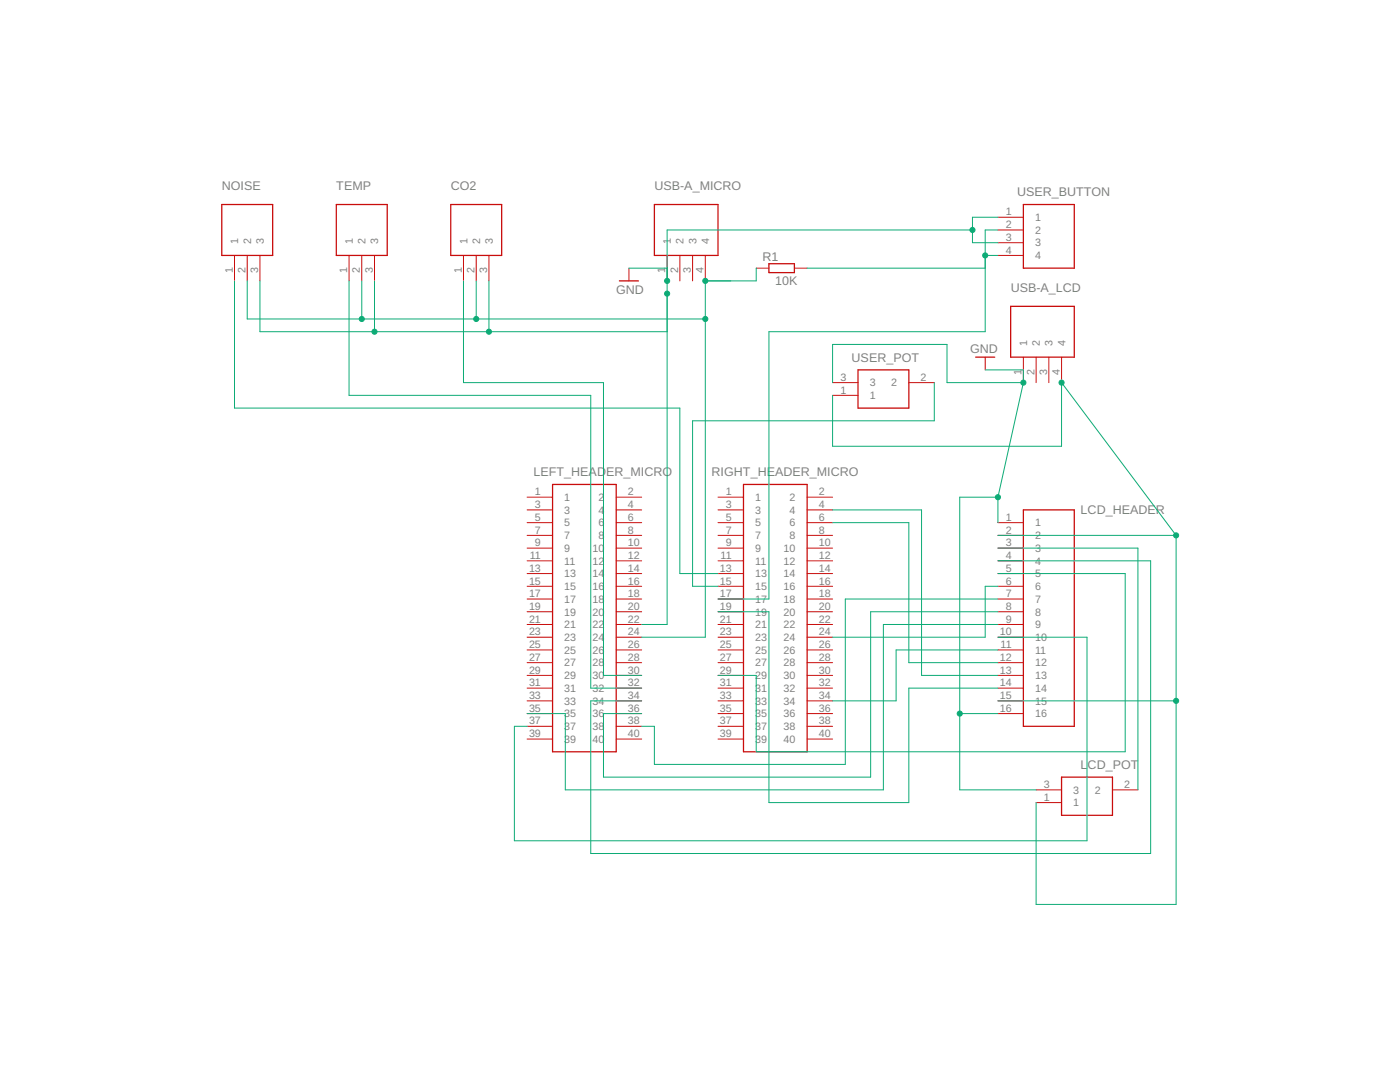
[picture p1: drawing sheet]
<svg xmlns="http://www.w3.org/2000/svg" width="279mm" height="216mm" viewBox="0 0 279 216" stroke-linecap="round" stroke-linejoin="round" font-family="sans-serif">
<g fill="none" stroke="#c90d0c" stroke-width=".25">
<path d="M44.3 40.8h10.1v10.2h-10.1zM67.1 40.8h10.2v10.2h-10.2zM90 40.8h10.1v10.2h-10.1zM123.6 56h3.8M130.6 40.8h12.7v10.2h-12.7zM153.5 52.6h5v1.8h-5zM204.2 40.8h10.2v12.7h-10.2zM171.2 73.8h10.2v7.6h-10.2zM194.7 71.3h3.8M201.7 61.1h12.7v10.2h-12.7zM110.3 96.7h12.7v53.3h-12.7zM148.4 96.7h12.7v53.3h-12.7z"/>
<path d="M204.2 101.7h10.2v43.2h-10.2zM211.9 155.1h10.1v7.6h-10.1z"/>
</g>
<g fill="none" stroke="#c90d0c" stroke-width=".2">
<path d="M46.8 51v5M49.3 51v5M51.9 51v5M69.7 51v5M72.2 51v5M74.7 51v5M92.5 51v5M95 51v5M97.6 51v5M125.5 53.5v2.5M133.1 51v5M135.7 51v5"/>
<path d="M138.2 51v5M140.8 51v5M150.9 53.5h2.6M158.5 53.5h2.6M199.2 43.3h5M199.2 45.9h5M199.2 48.4h5M199.2 51h5M166.2 78.9h5M166.2 76.3h5M181.4 76.3h5.1M196.6 71.3v2.5"/>
<path d="M204.2 71.3v5M206.8 71.3v5M209.3 71.3v5M211.9 71.3v5M105.2 99.2h5.1M123 99.2h5.1M143.3 99.2h5.1M161.1 99.2h5.1M105.2 101.7h5.1M105.2 104.3h5.1M105.2 106.8h5.1M105.2 109.4h5.1"/>
<path d="M105.2 111.9h5.1M105.2 114.4h5.1M105.2 117h5.1M105.2 119.5h5.1M123 101.7h5.1M123 104.3h5.1M123 106.8h5.1M123 109.4h5.1M123 111.9h5.1M123 114.4h5.1M123 117h5.1M123 119.5h5.1"/>
<path d="M143.3 101.7h5.1M143.3 104.3h5.1M143.3 106.8h5.1M143.3 109.4h5.1M143.3 111.9h5.1M143.3 114.4h5.1M143.3 117h5.1M143.3 119.5h5.1M161.1 101.7h5.1M161.1 104.3h5.1M161.1 106.8h5.1M161.1 109.4h5.1"/>
<path d="M161.1 111.9h5.1M161.1 114.4h5.1M161.1 117h5.1M161.1 119.5h5.1M199.2 104.3h5M199.2 106.8h5M199.2 109.4h5M199.2 111.9h5M199.2 114.4h5M199.2 117h5M199.2 119.5h5M105.2 122.1h5.1"/>
<path d="M105.2 124.6h5.1M105.2 127.1h5.1M105.2 129.7h5.1M105.2 132.2h5.1M105.2 134.8h5.1M105.2 137.3h5.1M105.2 139.8h5.1M123 122.1h5.1M123 124.6h5.1M123 127.1h5.1M123 129.7h5.1M123 132.2h5.1"/>
<path d="M123 134.8h5.1M123 137.3h5.1M123 139.8h5.1M143.3 122.1h5.1M143.3 124.6h5.1M143.3 127.1h5.1M143.3 129.7h5.1M143.3 132.2h5.1M143.3 134.8h5.1M143.3 137.3h5.1M143.3 139.8h5.1M161.1 122.1h5.1"/>
<path d="M161.1 124.6h5.1M161.1 127.1h5.1M161.1 129.7h5.1M161.1 132.2h5.1M161.1 134.8h5.1M161.1 137.3h5.1M161.1 139.8h5.1M199.2 122.1h5M199.2 124.6h5M199.2 127.1h5M199.2 129.7h5M199.2 132.2h5"/>
<path d="M199.2 134.8h5M199.2 137.3h5M199.2 139.8h5M105.2 142.4h5.1M105.2 144.9h5.1M105.2 147.5h5.1M123 142.4h5.1M123 144.9h5.1M123 147.5h5.1M143.3 142.4h5.1M143.3 144.9h5.1M143.3 147.5h5.1"/>
<path d="M161.1 142.4h5.1M161.1 144.9h5.1M161.1 147.5h5.1M199.2 142.4h5M206.8 157.6h5.1M222 157.6h5.1M206.8 160.1h5.1"/>
</g>
<g fill="none" stroke="#0dab76" stroke-width=".2">
<path d="M46.8 56v25.4h88.9v33h7.6M49.3 56v7.6h91.5M51.9 56v10.2h81.2M69.7 56v22.9h48.2v58.4h10.2M72.2 56v7.6M74.7 56v10.2M92.5 56v20.3h27.9v58.5h7.7M95 56v7.6M97.6 56v10.2M125.5 53.5h7.6M150.9 53.5v2.5h-10.1v71.1h-12.7M161.1 53.5h35.5"/>
<path d="M194.1 45.9h-61v78.7h-5M196.6 51h2.6M199.2 45.9h-2.6v20.3h-43.1v53.3h-10.2M199.2 43.3h-5.1v5.1h5.1M166.2 76.3v-7.6h22.8v7.6h15.2M166.2 78.9v10.1h45.7v-12.7l22.8 30.5M186.5 76.3v7.7h-48.3v33h5.1M196.6 73.8h7.6v2.5M204.2 76.3l-5 22.9M199.2 99.2h-7.7v58.4h15.3M199.2 99.2v5.1M166.2 104.3h15.2v27.9h17.8"/>
<path d="M166.2 101.7h17.7v33.1h15.3M199.2 114.4h25.4v35.6h-73.7v-15.2h-7.6M199.2 111.9h30.4v58.4h-111.7v-30.5h10.2M199.2 117h-2.6v10.1h-30.4M199.2 119.5h-30.5v33h-38.1v-7.6h-2.5M199.2 106.8h35.5M199.2 109.4h27.9v48.2M234.7 106.8v73.7h-27.9v-20.4M143.3 122.1h10.2v38h27.9v-22.8h17.8M199.2 122.1h-25.4v33h-53.4v-12.7h7.7M199.2 129.7h-20.4v10.1h-12.6M199.2 139.8h35.5"/>
<path d="M199.2 127.1h17.7v40.7h-114.2v-22.9h2.5M199.2 124.6h-22.9v33h-63.5v-15.2h-7.6M191.5 142.4h7.7"/>
</g>
<g fill="#0dab76" stroke="#0dab76" stroke-width=".2">
<circle cx="234.7" cy="106.8" r=".51"/>
<circle cx="234.7" cy="139.8" r=".51"/>
<circle cx="211.9" cy="76.3" r=".51"/>
<circle cx="199.2" cy="99.2" r=".51"/>
<circle cx="191.5" cy="142.4" r=".51"/>
<circle cx="204.2" cy="76.3" r=".51"/>
<circle cx="74.7" cy="66.2" r=".51"/>
<circle cx="97.6" cy="66.2" r=".51"/>
<circle cx="133.1" cy="58.6" r=".51"/>
<circle cx="194.1" cy="45.9" r=".51"/>
<circle cx="133.1" cy="56" r=".51"/>
<circle cx="72.2" cy="63.6" r=".51"/>
<circle cx="95" cy="63.6" r=".51"/>
<circle cx="140.8" cy="56" r=".51"/>
<circle cx="140.8" cy="63.6" r=".51"/>
<circle cx="196.6" cy="51" r=".51"/>
</g>
<g font-size="2.5" fill="#808080">
<text x="44.3" y="37.9">NOISE</text>
<text x="67.1" y="37.9">TEMP</text>
<text x="90" y="37.9">CO2</text>
<text x="130.6" y="37.9">USB-A_MICRO</text>
<text x="203" y="39.2">USER_BUTTON</text>
<text x="152.2" y="52">R1</text>
<text x="123" y="58.6">GND</text>
<text x="154.7" y="56.8">10K</text>
<text x="201.7" y="58.2">USB-A_LCD</text>
<text x="193.6" y="70.5">GND</text>
<text x="170" y="72.2">USER_POT</text>
<text x="106.5" y="95">LEFT_HEAD</text>
<text x="121" y="95">ER_MICRO</text>
<text x="142" y="95">RIGHT_HEADER_MICRO</text>
<text x="215.7" y="102.6">LCD_HEADER</text>
<text x="215.7" y="153.4">L</text>
<text x="217.1" y="153.4">CD_POT</text>
</g>
<g font-size="2.1" fill="#808080">
<text x="200.7" y="43">1</text>
<text x="200.7" y="45.5">2</text>
<text x="206.6" y="44.1">1</text>
<text x="206.6" y="46.6">2</text>
<text x="47.6" y="48.6" transform="rotate(-90 47.6 48.6)">1</text>
<text x="50.1" y="48.6" transform="rotate(-90 50.1 48.6)">2</text>
<text x="52.6" y="48.6" transform="rotate(-90 52.6 48.6)">3</text>
<text x="70.4" y="48.6" transform="rotate(-90 70.4 48.6)">1</text>
<text x="73" y="48.6" transform="rotate(-90 73 48.6)">2</text>
<text x="75.5" y="48.6" transform="rotate(-90 75.5 48.6)">3</text>
<text x="93.3" y="48.6" transform="rotate(-90 93.3 48.6)">1</text>
<text x="95.8" y="48.6" transform="rotate(-90 95.8 48.6)">2</text>
<text x="98.3" y="48.6" transform="rotate(-90 98.3 48.6)">3</text>
<text x="133.9" y="48.6" transform="rotate(-90 133.9 48.6)">1</text>
<text x="136.4" y="48.6" transform="rotate(-90 136.4 48.6)">2</text>
<text x="139" y="48.6" transform="rotate(-90 139 48.6)">3</text>
<text x="141.5" y="48.6" transform="rotate(-90 141.5 48.6)">4</text>
<text x="200.7" y="48.1">3</text>
<text x="200.7" y="50.6">4</text>
<text x="206.6" y="49.2">3</text>
<text x="206.6" y="51.7">4</text>
<text x="46.4" y="54.5" transform="rotate(-90 46.4 54.5)">1</text>
<text x="49" y="54.5" transform="rotate(-90 49 54.5)">2</text>
<text x="51.5" y="54.5" transform="rotate(-90 51.5 54.5)">3</text>
<text x="69.3" y="54.5" transform="rotate(-90 69.3 54.5)">1</text>
<text x="71.8" y="54.5" transform="rotate(-90 71.8 54.5)">2</text>
<text x="74.4" y="54.5" transform="rotate(-90 74.4 54.5)">3</text>
<text x="92.2" y="54.5" transform="rotate(-90 92.2 54.5)">1</text>
<text x="94.7" y="54.5" transform="rotate(-90 94.7 54.5)">2</text>
<text x="97.2" y="54.5" transform="rotate(-90 97.2 54.5)">3</text>
<text x="132.8" y="54.5" transform="rotate(-90 132.8 54.5)">1</text>
<text x="135.3" y="54.5" transform="rotate(-90 135.3 54.5)">2</text>
<text x="137.9" y="54.5" transform="rotate(-90 137.9 54.5)">3</text>
<text x="140.4" y="54.5" transform="rotate(-90 140.4 54.5)">4</text>
<text x="205" y="68.9" transform="rotate(-90 205 68.9)">1</text>
<text x="207.5" y="68.9" transform="rotate(-90 207.5 68.9)">2</text>
<text x="210.1" y="68.9" transform="rotate(-90 210.1 68.9)">3</text>
<text x="212.6" y="68.9" transform="rotate(-90 212.6 68.9)">4</text>
<text x="167.7" y="76">3</text>
<text x="173.6" y="77.1">3</text>
<text x="177.9" y="77.1">2</text>
<text x="183.7" y="76">2</text>
<text x="203.9" y="74.8" transform="rotate(-90 203.9 74.8)">1</text>
<text x="206.4" y="74.8" transform="rotate(-90 206.4 74.8)">2</text>
<text x="209" y="74.8" transform="rotate(-90 209 74.8)">3</text>
<text x="211.5" y="74.8" transform="rotate(-90 211.5 74.8)">4</text>
<text x="167.7" y="78.5">1</text>
<text x="173.6" y="79.7">1</text>
<text x="106.8" y="98.9">1</text>
<text x="106.8" y="101.4">3</text>
<text x="112.6" y="100">1</text>
<text x="119.5" y="100">2</text>
<text x="125.3" y="98.9">2</text>
<text x="125.3" y="101.4">4</text>
<text x="144.9" y="98.9">1</text>
<text x="144.9" y="101.4">3</text>
<text x="150.7" y="100">1</text>
<text x="157.5" y="100">2</text>
<text x="163.4" y="98.9">2</text>
<text x="163.4" y="101.4">4</text>
<text x="106.8" y="103.9">5</text>
<text x="106.8" y="106.5">7</text>
<text x="112.6" y="102.5">3</text>
<text x="112.6" y="105.1">5</text>
<text x="112.6" y="107.6">7</text>
<text x="119.5" y="102.5">4</text>
<text x="119.5" y="105.1">6</text>
<text x="119.5" y="107.6">8</text>
<text x="125.3" y="103.9">6</text>
<text x="125.3" y="106.5">8</text>
<text x="144.9" y="103.9">5</text>
<text x="144.9" y="106.5">7</text>
<text x="150.7" y="102.5">3</text>
<text x="150.7" y="105.1">5</text>
<text x="150.7" y="107.6">7</text>
<text x="157.5" y="102.5">4</text>
<text x="157.5" y="105.1">6</text>
<text x="157.5" y="107.6">8</text>
<text x="163.4" y="103.9">6</text>
<text x="163.4" y="106.5">8</text>
<text x="200.7" y="103.9">1</text>
<text x="200.7" y="106.5">2</text>
<text x="206.6" y="105.1">1</text>
<text x="206.6" y="107.6">2</text>
<text x="105.7" y="111.6">11</text>
<text x="106.8" y="109">9</text>
<text x="112.6" y="110.1">9</text>
<text x="112.6" y="112.7">11</text>
<text x="118.3" y="110.1">10</text>
<text x="118.3" y="112.7">12</text>
<text x="125.3" y="109">10</text>
<text x="125.3" y="111.6">12</text>
<text x="143.8" y="111.6">11</text>
<text x="144.9" y="109">9</text>
<text x="150.7" y="110.1">9</text>
<text x="150.7" y="112.7">11</text>
<text x="156.4" y="110.1">10</text>
<text x="156.4" y="112.7">12</text>
<text x="163.4" y="109">10</text>
<text x="163.4" y="111.6">12</text>
<text x="200.7" y="109">3</text>
<text x="200.7" y="111.6">4</text>
<text x="206.6" y="110.1">3</text>
<text x="206.6" y="112.7">4</text>
<text x="105.6" y="114.1">13</text>
<text x="105.6" y="116.6">15</text>
<text x="105.6" y="119.2">17</text>
<text x="112.6" y="115.2">13</text>
<text x="112.6" y="117.7">15</text>
<text x="118.3" y="115.2">14</text>
<text x="118.3" y="117.7">16</text>
<text x="125.3" y="114.1">14</text>
<text x="125.3" y="116.6">16</text>
<text x="125.3" y="119.2">18</text>
<text x="143.7" y="114.1">13</text>
<text x="143.7" y="116.6">15</text>
<text x="143.7" y="119.2">17</text>
<text x="150.7" y="115.2">13</text>
<text x="150.7" y="117.7">15</text>
<text x="156.4" y="115.2">14</text>
<text x="156.4" y="117.7">16</text>
<text x="163.4" y="114.1">14</text>
<text x="163.4" y="116.6">16</text>
<text x="163.4" y="119.2">18</text>
<text x="200.7" y="114.1">5</text>
<text x="200.7" y="116.6">6</text>
<text x="200.7" y="119.2">7</text>
<text x="206.6" y="115.2">5</text>
<text x="206.6" y="117.7">6</text>
<text x="105.6" y="121.7">19</text>
<text x="105.6" y="124.2">21</text>
<text x="112.6" y="120.3">17</text>
<text x="112.6" y="122.8">19</text>
<text x="112.6" y="125.4">21</text>
<text x="118.3" y="120.3">18</text>
<text x="118.3" y="122.8">20</text>
<text x="118.3" y="125.4">22</text>
<text x="125.3" y="121.7">20</text>
<text x="125.3" y="124.2">22</text>
<text x="143.7" y="121.7">19</text>
<text x="143.7" y="124.2">21</text>
<text x="150.7" y="120.3">17</text>
<text x="150.7" y="122.8">19</text>
<text x="150.7" y="125.4">21</text>
<text x="156.4" y="120.3">18</text>
<text x="156.4" y="122.8">20</text>
<text x="156.4" y="125.4">22</text>
<text x="163.4" y="121.7">20</text>
<text x="163.4" y="124.2">22</text>
<text x="200.7" y="121.7">8</text>
<text x="200.7" y="124.2">9</text>
<text x="206.6" y="120.3">7</text>
<text x="206.6" y="122.8">8</text>
<text x="206.6" y="125.4">9</text>
<text x="105.6" y="126.8">23</text>
<text x="105.6" y="129.3">25</text>
<text x="105.6" y="131.9">27</text>
<text x="112.6" y="127.9">23</text>
<text x="112.6" y="130.4">25</text>
<text x="118.3" y="127.9">24</text>
<text x="118.3" y="130.4">26</text>
<text x="125.3" y="126.8">24</text>
<text x="125.3" y="129.3">26</text>
<text x="125.3" y="131.9">28</text>
<text x="143.7" y="126.8">23</text>
<text x="143.7" y="129.3">25</text>
<text x="143.7" y="131.9">27</text>
<text x="150.7" y="127.9">23</text>
<text x="150.7" y="130.4">25</text>
<text x="156.4" y="127.9">24</text>
<text x="156.4" y="130.4">26</text>
<text x="163.4" y="126.8">24</text>
<text x="163.4" y="129.3">26</text>
<text x="163.4" y="131.9">28</text>
<text x="199.5" y="126.8">10</text>
<text x="199.5" y="131.9">12</text>
<text x="199.7" y="129.3">11</text>
<text x="206.6" y="127.9">10</text>
<text x="206.6" y="130.4">11</text>
<text x="105.6" y="134.4">29</text>
<text x="105.6" y="136.9">31</text>
<text x="112.6" y="133">27</text>
<text x="112.6" y="135.5">29</text>
<text x="118.3" y="133">28</text>
<text x="118.3" y="135.5">30</text>
<text x="125.3" y="134.4">30</text>
<text x="125.3" y="136.9">32</text>
<text x="143.7" y="134.4">29</text>
<text x="143.7" y="136.9">31</text>
<text x="150.7" y="133">27</text>
<text x="150.7" y="135.5">29</text>
<text x="156.4" y="133">28</text>
<text x="156.4" y="135.5">30</text>
<text x="163.4" y="134.4">30</text>
<text x="163.4" y="136.9">32</text>
<text x="199.5" y="134.4">13</text>
<text x="199.5" y="136.9">14</text>
<text x="206.6" y="133">12</text>
<text x="206.6" y="135.5">13</text>
<text x="105.6" y="139.5">33</text>
<text x="105.6" y="142">35</text>
<text x="112.6" y="138.1">31</text>
<text x="112.6" y="140.6">33</text>
<text x="112.6" y="143.1">35</text>
<text x="118.3" y="138.1">32</text>
<text x="118.3" y="140.6">34</text>
<text x="118.3" y="143.1">36</text>
<text x="125.3" y="139.5">34</text>
<text x="125.3" y="142">36</text>
<text x="143.7" y="139.5">33</text>
<text x="143.7" y="142">35</text>
<text x="150.7" y="138.1">31</text>
<text x="150.7" y="140.6">33</text>
<text x="150.7" y="143.1">35</text>
<text x="156.4" y="138.1">32</text>
<text x="156.4" y="140.6">34</text>
<text x="156.4" y="143.1">36</text>
<text x="163.4" y="139.5">34</text>
<text x="163.4" y="142">36</text>
<text x="199.5" y="139.5">15</text>
<text x="199.5" y="142">16</text>
<text x="206.6" y="138.1">14</text>
<text x="206.6" y="140.6">15</text>
<text x="206.6" y="143.1">16</text>
<text x="105.6" y="144.6">37</text>
<text x="105.6" y="147.1">39</text>
<text x="112.6" y="145.7">37</text>
<text x="112.6" y="148.2">39</text>
<text x="118.3" y="145.7">38</text>
<text x="118.3" y="148.2">40</text>
<text x="125.3" y="144.6">38</text>
<text x="125.3" y="147.1">40</text>
<text x="143.7" y="144.6">37</text>
<text x="143.7" y="147.1">39</text>
<text x="150.7" y="145.7">37</text>
<text x="150.7" y="148.2">39</text>
<text x="156.4" y="145.7">38</text>
<text x="156.4" y="148.2">40</text>
<text x="163.4" y="144.6">38</text>
<text x="163.4" y="147.1">40</text>
<text x="208.3" y="159.8">1</text>
<text x="208.3" y="157.3">3</text>
<text x="214.2" y="160.9">1</text>
<text x="214.2" y="158.4">3</text>
<text x="218.5" y="158.4">2</text>
<text x="224.4" y="157.3">2</text>
</g>
</svg>
